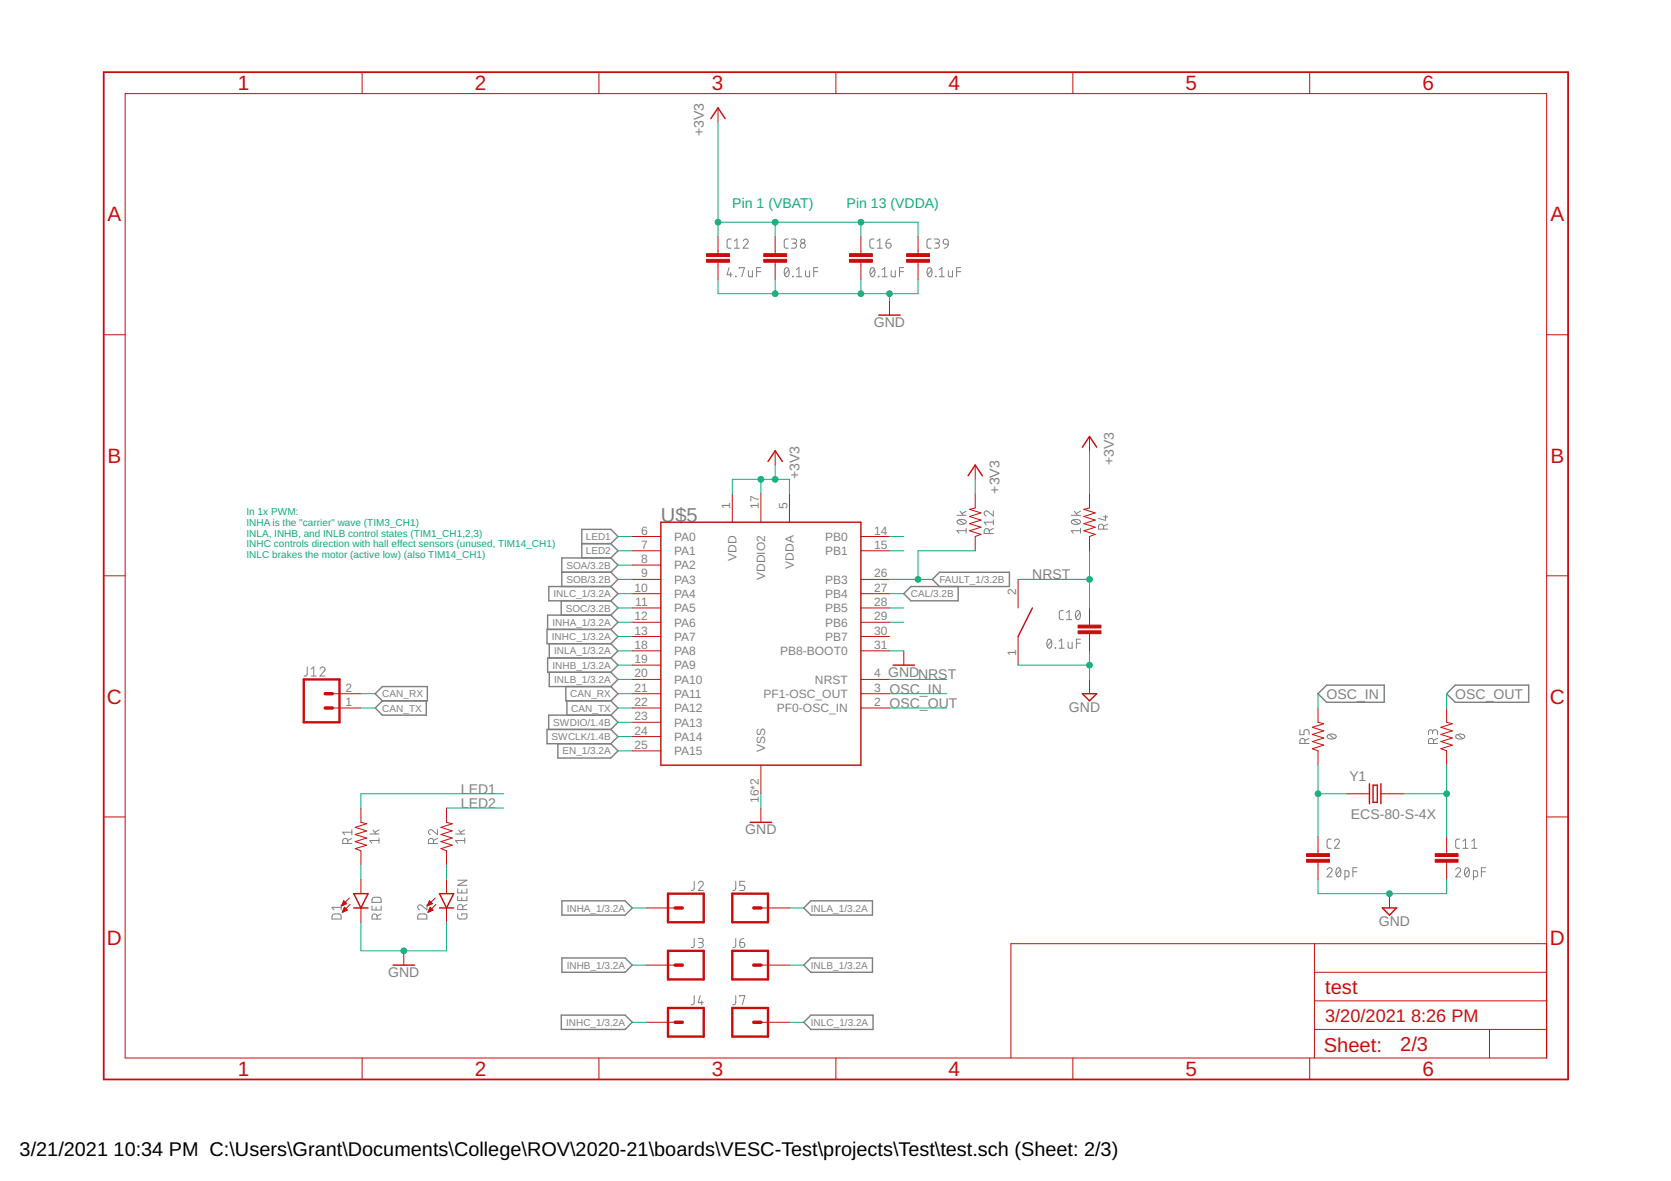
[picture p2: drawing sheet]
<svg xmlns="http://www.w3.org/2000/svg" width="297mm" height="210mm" viewBox="0 0 297 210" stroke-linecap="round" stroke-linejoin="round" font-family="sans-serif">
<g fill="none" stroke="#808080" stroke-width=".18">
<path d="M129.6 47.6l-.4 1.2h.9M129.9 48.5v.7M130 42.5h-.5l-.3 .3 .1 1.1 .2 .2h.5M130.5 44.1h.9M130.5 42.8l.5-.3v1.6M130.7 49.1l.1 .1zM131.4 47.8v-.2h.9l-.4 1.6M132.1 42.8a.45 .45 0 0 1 .6-.3 .45 .45 0 0 1 .2 .7l-.8 .9h.9M133 48.1l.1 .9 .2 .2h.5v-1.1M134.5 48.3h.7M135.2 47.6h-.7v1.6M139.6 47.7l.2-.1a.97 .97 0 0 1 0 1.6 1.02 1.02 0 0 1-.2-1.5z"/>
<path d="M140.1 42.5h-.5l-.2 .3v1.1l.2 .2h.5M140.2 47.9l-.7 .9M140.7 42.5h.5a.37 .37 0 0 1 .4 .4 .37 .37 0 0 1-.4 .3h-.3M140.9 49.1l.1 .1zM141.2 43.2a.44 .44 0 0 1 .4 .5 .44 .44 0 0 1-.4 .4h-.5M141.6 49.2h.9M141.6 47.9l.4-.3v1.6M143.2 48.1v.9l.2 .2h.5v-1.1M144.7 48.3h.7M145.4 47.6h-.7v1.6M154.8 47.7l.3-.1a.97 .97 0 0 1 0 1.6 1.02 1.02 0 0 1-.3-1.5zM155.4 42.5h-.5l-.3 .3 .1 1.1 .2 .2h.5"/>
<path d="M155.4 47.9l-.7 .9M155.9 44.1h.9M155.9 42.8l.5-.3v1.6M156.1 49.1l.1 .1zM156.8 49.2h.9M156.8 47.9l.5-.3v1.6M157.5 43.2h.6a.45 .45 0 0 1 .3 .5 .45 .45 0 0 1-.5 .4 .45 .45 0 0 1-.4-.4zM158.2 42.5a.74 .74 0 0 0-.7 .7M158.4 48.1v.9l.3 .2h.5v-1.1M159.9 48.3h.7M160.6 47.6h-.7v1.6M165 47.7l.2-.1a.97 .97 0 0 1 0 1.6 1.02 1.02 0 0 1-.2-1.5z"/>
<path d="M165.5 42.5h-.5l-.2 .3v1.1l.2 .2h.5M165.6 47.9l-.7 .9M166.1 42.5h.5a.37 .37 0 0 1 .4 .4 .37 .37 0 0 1-.4 .3h-.3M166.3 49.1l.1 .1zM166.5 43.2a.44 .44 0 0 1 .5 .5 .44 .44 0 0 1-.5 .4h-.4M167 49.2h.9M167 47.9l.4-.3v1.6M167.8 42.6a.46 .46 0 0 1 .5-.1 .46 .46 0 0 1 .3 .4v.5h-.7l-.2-.4zM168.6 48.1v.9l.2 .2h.5v-1.1M168.6 43.4l-.1 .2a.68 .68 0 0 1-.7 .5M170.1 48.3h.7M170.8 47.6h-.7v1.6"/>
<path d="M170.1 91.6h1.6M170.2 92.5a1.04 1.04 0 0 1 1.5 .3 .95 .95 0 0 1-1.6 0zM170.5 92.4l.9 .7M170.7 90.9l.5 .7M171.7 94.3h-1.6l.4 .5M171.7 93.9v.9M171.7 90.9l-.7 .4M175.9 94.8v-.4a.46 .46 0 0 0-.5-.5 .46 .46 0 0 0-.5 .5v.4h1.7M176.6 90.8v.9l-.9-.7a.44 .44 0 0 0-.7 .1 .44 .44 0 0 0 .3 .6M176.6 93.9l-.7 .4M176.6 92.8h-1.7l.4 .5M176.6 92.4v.9"/>
<path d="M190.4 91.6h1.7M190.5 92.5a1.04 1.04 0 0 1 1.6 .3 .95 .95 0 0 1-1.7 0zM190.8 92.4l.9 .7M191 90.9l.5 .7M192.1 94.3h-1.7l.4 .5M192.1 93.9v.9M192.1 90.9l-.8 .4M196.2 94v-.4a.46 .46 0 0 0-.5-.4 .46 .46 0 0 0-.4 .4v.4h1.6M196.2 91.9h.7M196.5 91.6v.9l-1.2-.4M196.9 93.2l-.7 .3M54.6 118.5v1.5l-.2 .1-.3 .1"/>
<path d="M55.3 118.9l.5-.4v1.7M56.9 118.9a.44 .44 0 0 1 .6-.3 .44 .44 0 0 1 .1 .7l-.7 .9h.9M186.3 113.7l.2-.1a.93 .93 0 0 1 0 1.6 1.02 1.02 0 0 1-.2-1.5zM186.9 114l-.7 .9M187.6 115.1l.1 .1zM188.3 115.2h.9M188.3 114l.4-.4v1.6M189 108.5h-.5l-.2 .4v1l.2 .2h.5M189.6 110.1h.9M189.6 108.9l.5-.4v1.6M189.9 114.1v.9l.2 .2h.5v-1.1M191.3 114.3h.8"/>
<path d="M191.4 108.6l.2-.1a.95 .95 0 0 1 0 1.6 1 1 0 0 1-.2-1.5zM192 108.9l-.7 .9M192.1 113.6h-.8v1.6M55.3 120.2h.9M231.1 129.7v.9h.7v-.6a.46 .46 0 0 1 .5-.3 .46 .46 0 0 1 .4 .3v.6M232 132.1v-.4a.44 .44 0 0 0-.5-.5 .44 .44 0 0 0-.4 .5v.4h1.6M232.7 131.2l-.7 .4M236 130.7a1.03 1.03 0 0 1 1.5 .2 .97 .97 0 0 1-1.6 0zM236.3 130.6l.9 .7M254.7 130.1a.44 .44 0 0 1 .4-.4 .44 .44 0 0 1 .4 .4v.5M254.7 130.4v-.4a.36 .36 0 0 0-.4-.3 .36 .36 0 0 0-.4 .3v.6M254.8 132.1v-.4a.44 .44 0 0 0-.4-.5 .44 .44 0 0 0-.5 .5v.4h1.6"/>
<path d="M255.5 131.2l-.7 .4M258.9 130.7a1 1 0 0 1 1.5 .2 .95 .95 0 0 1-1.6 0zM259.1 130.6l.9 .7M61.8 149.9v-.4a.46 .46 0 0 0-.4-.5 .46 .46 0 0 0-.5 .5v.4h1.6M62.5 149l-.7 .4M62.5 147.9h-1.6l.4 .5M62.5 147.4v1M65.7 148.2h1.7M66.3 159.6l.1-.1a1.49 1.49 0 0 1 1.2 .1l.2 .8h-1.7zM66.3 147.5l.5 .7M67.4 149.4h-1.7l.4 .5M67.4 148.9v1"/>
<path d="M67.4 147.5l-.8 .4M77.1 149.9v-.4a.46 .46 0 0 0-.5-.5 .46 .46 0 0 0-.4 .5v.4h1.6M77.8 147.4v1l-.9-.8a.44 .44 0 0 0-.7 .1 .44 .44 0 0 0 .3 .7M77.8 149l-.7 .4M81 148.2h1.6M81.4 158v.7h1.6v-.7M81.4 159.3v.8h1.6v-.8M81.4 156.4h1.6l-1.6 1h1.6M81.5 147.5l.6 .7M82.1 158.2v.5M82.1 159.5v.6M82.6 149.4h-1.6l.3 .5"/>
<path d="M82.6 148.9v1M82.6 147.5l-.7 .4M123.4 156.6v1.4l-.2 .2-.3 .1M124.1 157a.44 .44 0 0 1 .7-.4 .44 .44 0 0 1 .1 .8l-.8 .9h.9M130.8 156.6v1.4l-.2 .2-.3 .1M132.4 156.6h-.9v.8h.5a.46 .46 0 0 1 .4 .4 .46 .46 0 0 1-.4 .5h-.5M235.9 154.6a.44 .44 0 0 1 .6-.4 .44 .44 0 0 1 .2 .7l-.8 1h.9M236.6 149.1l-.5 .1-.2 .3v1l.2 .2 .5 .1M237.2 149.5a.44 .44 0 0 1 .6-.3 .44 .44 0 0 1 .2 .7l-.8 .9h.9M237.7 154.3l.2-.1a.97 .97 0 0 1 0 1.7 1.02 1.02 0 0 1-.2-1.6zM238.3 154.6l-.7 .9M239.1 155.9l.5-.1 .2-.1v-.7l-.2-.2h-.5v1.6"/>
<path d="M240.5 154.9h.7M241.2 154.2h-.7v1.7M258.8 154.6a.44 .44 0 0 1 .6-.3 .44 .44 0 0 1 .1 .6l-.7 1h.9M259.5 149.1l-.5 .1-.2 .3v1l.2 .2 .5 .1M260.1 150.8h.9M260.1 149.5l.4-.4v1.7M260.5 154.3l.3-.1a.97 .97 0 0 1 0 1.7 1.02 1.02 0 0 1-.3-1.6zM261.1 154.6l-.7 .9M261.6 150.8h.9M261.6 149.5l.5-.4v1.7M261.9 155.9l.6-.1 .1-.1 .1-.7-.2-.2h-.6v1.6M263.3 154.9h.8"/>
<path d="M264.1 154.2h-.8v1.7M59.2 162.6l.1-.1a1.49 1.49 0 0 1 1.2 .1l.1 .7h-1.6zM60.6 160.8v.9M60.6 161.3h-1.6l.4 .4M66.1 161v.7h1.7v-.7M66.8 161.2v.5M67 163.3v-.4a.46 .46 0 0 0-.4-.5 .46 .46 0 0 0-.5 .5v.4h1.7M67.8 162.4l-.8 .4M74.4 162.6a1.49 1.49 0 0 1 1.2-.1l.2 .2 .1 .6h-1.6zM75.9 160.8v.9l-.9-.7a.44 .44 0 0 0-.7 .1 .44 .44 0 0 0 .3 .6M81.4 162.4v.7l.2 .2h1l.4-.2v-.7h-.9v.3M82.3 161.7v-.5a.46 .46 0 0 0-.5-.4 .46 .46 0 0 0-.4 .4v.5h1.6"/>
<path d="M83 160.8l-.7 .3M123.4 166.8v1.4l-.2 .2h-.3M123.4 177v1.4l-.2 .1-.3 .1M124.1 166.8h.6a.36 .36 0 0 1 .3 .4 .36 .36 0 0 1-.3 .3h-.4M124.5 177l-.4 1.2h.9M124.6 167.5a.46 .46 0 0 1 .4 .5 .46 .46 0 0 1-.4 .4h-.5M124.8 177.8v.8M130.8 166.8v1.4l-.2 .2h-.3M130.8 177v1.4l-.2 .1-.3 .1M131.5 167.5h.5a.45 .45 0 0 1 .4 .5 .45 .45 0 0 1-.5 .4 .45 .45 0 0 1-.4-.4zM131.5 177.1v-.1h.9l-.4 1.6M132.2 166.8a.7 .7 0 0 0-.7 .7"/>
<circle cx="142.7" cy="43.7" r=".46"/>
<circle cx="142.7" cy="42.9" r=".37"/>
</g>
<g fill="none" stroke="#808080" stroke-width=".25">
<path d="M103.4 96.6h5.2M108.6 96.6l1.3-1.2-1.3-1.3h-5.2v5.1M108.6 96.6l1.3 1.3-1.3 1.3M108.6 99.2h-8.7v5M108.6 99.2l1.3 1.2-1.3 1.3M97.6 114.4v2.5M97.6 119.5v2.5h11M99.8 106.8v2.5M99.9 101.7h8.7M108.6 104.2h-11v2.6h11M108.6 111.9h-11.4v2.5h11.4M108.6 109.3l1.3 1.3-1.3 1.3"/>
<path d="M108.6 109.3h-11.3v2.6M108.6 116.9h-11.3v2.6h11.3M108.6 116.9l1.3 1.3-1.3 1.3M108.6 114.4l1.3 1.3-1.3 1.2M108.6 111.9l1.3 1.2-1.3 1.3M108.6 119.5l1.3 1.3-1.3 1.2M108.6 104.2l1.3 1.3-1.3 1.3M108.6 101.7l1.3 1.3-1.3 1.2M108.6 106.8l1.3 1.3-1.3 1.2M167 104.2l-1.3-1.2 1.3-1.3h12.4v2.5h-17.5l-1.2 1.3 1.2 1.3h8.4v-2.6M66.7 123.3l1.3-1.3h8v2.6h-8zM68 124.6l-1.3 1.2 1.3 1.3h7.8v-2.5"/>
<path d="M99.2 132.2v2.5h9.4l1.3-1.2-1.3-1.3M100.6 122v2.6h8M100.8 124.6v2.5M108.6 127.1l1.3 1.3-1.3 1.2M108.6 129.6h-11.4v2.6h11.4M108.6 127.1h-11.1v2.5M108.6 129.6l1.3 1.3-1.3 1.3M108.6 122l1.3 1.3-1.3 1.3M108.6 124.6l1.3 1.2-1.3 1.3M234.3 123.3l1.5-1.5h10.3v3h-10.3zM258.7 121.8h13v3h-13l-1.5-1.5zM99.9 160.1h11.2l1.3 1.3-1.3 1.2h-11.2z"/>
<path d="M99.9 170.3h11.2l1.3 1.2-1.3 1.3h-11.2zM142.9 161.4l1.2-1.3h11v2.5h-11zM142.9 171.5l1.2-1.2h11v2.5h-11zM99.8 180.4h11.3l1.3 1.3-1.3 1.3h-11.3zM142.9 181.7l1.2-1.3h11.1v2.6h-11.1z"/>
</g>
<g fill="none" stroke="#c90d0c" stroke-width=".18">
<path d="M22.2 16.6h252.7v171.4h-252.7zM64.4 12.8v3.8M106.5 12.8v3.8M127.6 19.2v2.5M148.6 12.8v3.8M190.7 12.8v3.8M232.8 12.8v3.8M18.4 59.5h3.8M127.6 42v3.1M127.6 46.6v3.1M137.8 42v3.1M137.8 46.6v3.1"/>
<path d="M153 42v3.1M153 46.6v3.1M158.1 53.5v2.5M163.2 42v3.1M163.2 46.6v3.1M274.9 59.5h3.8M193.7 77.6v2.5M112.4 95.4h5.1M112.4 97.9h5.1M130.2 87.7v5.1M135.3 87.7v5.1M137.8 80.1v2.6"/>
<path d="M140.3 87.7v5.1M153 95.4h5.1M153 97.9h5.1M173.4 87.7v2.6l-1.1 .2 2.1 .7-2.1 .6 2.1 .6-2.1 .7 2.1 .6-2.1 .6 2.1 .7-1 .4v2.5M173.4 82.7v2.5M193.7 87.7v2.6l-1 .2 2 .7-2 .6 2 .6-2 .7 2 .6-2 .6 2 .7-1 .4v2.5M18.4 102.3h3.8M112.4 100.4h5.1M112.4 110.6h5.1M112.4 108.1h5.1M112.4 105.5h5.1M112.4 103h5.1"/>
<path d="M112.4 113.1h5.1M112.4 118.2h5.1M112.4 115.7h5.1M153 110.6h5.1M153 108.1h5.1M153 105.5h5.1M153 103h5.1M153 113.1h5.1M153 115.7h5.1M160.7 115.7v2.5M181 103v5.1M181 113.1v5.1"/>
<path d="M193.7 108.1v3M193.7 112.6v3.1M274.9 102.3h3.8M59.1 123.3h5.1M59.1 125.8h5.1M112.4 120.8h5.1M112.4 123.3h5.1M112.4 125.8h5.1M112.4 128.4h5.1M112.4 130.9h5.1M112.4 133.5h5.1M135.3 136v5.1"/>
<path d="M153 120.8h5.1M153 123.3h5.1M153 125.8h5.1M193.7 120.8v2.5M234.3 125.8v2.6l1 .2-2 .7 2 .6-2 .6 2 .7-2 .6 2 .6-2 .7 1 .4v2.5M257.2 125.8v2.6l1 .2-2.1 .7 2.1 .6-2.1 .6 2.1 .7-2.1 .6 2.1 .6-2.1 .7 1.1 .4v2.5M18.4 145.2h3.8M62.1 159.6l-1.4 1.4M64.2 143.6v2.6l1 .2-2.1 .6 2.1 .7-2.1 .6 2.1 .6-2.1 .7 2.1 .6-2.1 .6 1.1 .4v2.6M64.2 156.3v2.5M77.4 159.6l-1.4 1.4M79.4 143.6v2.6l1 .2-2 .6 2 .7-2 .6 2 .6-2 .7 2 .6-2 .6 1 .4v2.6"/>
<path d="M79.4 156.3v2.5M135.3 143.6v2.6M234.3 148.7v3M234.3 153.2v3.1M239.4 141.1h4M245.5 141.1h4M247 158.8v2.6M257.2 148.7v3M257.2 153.2v3.1M274.9 145.2h3.8M60.7 161h.1M60.8 160.9h.3"/>
<path d="M60.8 160.7h.5M60.9 160.6h.7M60.9 162.1h.1M60.9 160.5h.6M60.9 161.9h.4M61 160.4h.4M61 161.8h.6M61 160.3h.2M61 161.7h.7M61.1 160.1h.1M61.1 161.6h.5M61.1 160.1l-.4 .9"/>
<path d="M61.1 160.1l.5 .5M61.1 161.5h.3M61.2 161.3h.1M61.2 161.2l.5 .6-.8 .3zM61.6 160.6l-.9 .4M62.3 160.7l-1.4 1.4M64.2 161.4v2.5M71.8 169v2.5M76 161h.1M76 160.9h.3M76.1 160.7h.5M76.1 160.6h.7"/>
<path d="M76.1 162.1h.2M76.2 160.5h.5M76.2 161.9h.4M76.2 160.4h.4M76.2 161.8h.6M76.3 161.7h.6M76.3 160.3h.2M76.3 160.1h.1M76.3 161.6h.5M76.3 160.1l-.3 .9M76.3 160.1l.6 .5M76.4 161.5h.3"/>
<path d="M76.4 161.3h.1M76.5 161.2l.5 .6-.9 .3zM76.9 160.6l-.9 .4M77.5 160.7l-1.4 1.4M79.4 161.4v2.5M114.9 161.4h5.1M114.9 171.5h5.1M135.3 161.4h5M135.3 171.5h5M233.7 167.7v20.3M233.7 177.9h41.2M233.7 172.8h41.2"/>
<path d="M274.9 167.7h-95.2v20.3M64.4 188v3.9M106.5 188v3.9M114.9 181.7h5.1M135.3 181.7h5M148.6 188v3.9M190.7 188v3.9M232.8 188v3.9M233.7 183h41.2M264.8 183v5"/>
</g>
<path d="M18.4 12.8h260.3v179.1h-260.3z" fill="none" stroke="#c90d0c" stroke-width=".32"/>
<g fill="none" stroke="#c90d0c" stroke-width=".25">
<path d="M126.4 21.1l1.2-1.9 1.3 1.9M156.2 56h3.8M192.4 79.5l1.3-1.9 1.2 1.9M117.5 92.8h35.5v43.2h-35.5zM136.5 82l1.3-1.9 1.3 1.9M172.1 84.6l1.3-1.9 1.2 1.9M158.7 118.2h3.9M183.5 108.1l-2.5 5M192.4 123.3h2.5l-1.2 1.3zM243.4 139.3v3.6M244.1 139.6h.7v3h-.7zM245.5 139.3v3.6"/>
<path d="M62.9 158.8h2.5l-1.2 2.6zM78.1 158.8h2.5l-1.2 2.6zM133.3 146.2h3.9M62.9 161.4h2.5M69.9 171.5h3.8M78.1 161.4h2.5M245.7 161.4h2.6l-1.3 1.2z"/>
</g>
<g fill="#c90d0c" stroke="#c90d0c" stroke-width=".18">
<path d="M191.6 112.1h4.1v.5h-4.1z"/>
<path d="M191.6 111.1h4.1v.5h-4.1z"/>
<path d="M232.3 152.7h4v.5h-4z"/>
<path d="M232.3 151.7h4v.5h-4z"/>
<path d="M255.1 152.7h4.1v.5h-4.1z"/>
<path d="M255.1 151.7h4.1v.5h-4.1z"/>
<path d="M125.6 46.1h4.1v.5h-4.1z"/>
<path d="M125.6 45.1h4.1v.5h-4.1z"/>
<path d="M151 46.1h4.1v.5h-4.1z"/>
<path d="M151 45.1h4.1v.5h-4.1z"/>
<path d="M135.8 46.1h4v.5h-4z"/>
<path d="M135.8 45.1h4v.5h-4z"/>
<path d="M161.2 46.1h4v.5h-4z"/>
<path d="M161.2 45.1h4v.5h-4z"/>
</g>
<path d="M54 120.8h6.3v7.6h-6.3zM118.7 158.8h6.4v5.1h-6.4zM130.2 158.8h6.3v5.1h-6.3zM118.7 169h6.4v5.1h-6.4zM118.7 179.2h6.4v5h-6.4zM130.2 169h6.3v5.1h-6.3zM130.2 179.2h6.3v5h-6.3z" fill="none" stroke="#c90d0c" stroke-width=".42"/>
<path d="M57.8 123.3h1.3M57.8 125.8h1.3M120 161.4h1.3M120 171.5h1.3M134 161.4h1.3M134 171.5h1.3M120 181.7h1.3M134 181.7h1.3" fill="none" stroke="#c90d0c" stroke-width=".61"/>
<g fill="none" stroke="#0dab76" stroke-width=".18">
<path d="M127.6 21.7v20.3M127.6 39.5h35.6v2.5M137.8 39.5v2.5M153 39.5v2.5M127.6 49.7v2.5h35.6v-2.5M137.8 49.7v2.5M153 49.7v2.5M158.1 52.2v1.3M109.9 95.4h2.5M109.9 97.9h2.5M130.2 87.7v-2.5h10.1v2.5M135.3 85.2v2.5"/>
<path d="M137.8 82.7v2.5M158.1 95.4h2.6M158.1 97.9h2.6M173.4 97.9h-10.2v5.1M173.4 85.2v2.5M193.7 80.1v7.6M193.7 97.9v10.2M109.9 118.2h2.5M109.9 115.7h2.5M109.9 103h2.5M109.9 110.6h2.5M109.9 113.1h2.5"/>
<path d="M109.9 105.5h2.5M109.9 108.1h2.5M109.9 100.4h2.5M158.1 115.7h2.6M158.1 103h7.6M158.1 110.6h2.6M158.1 105.5h2.6M158.1 108.1h2.6M181 118.2h12.7M181 103h12.7M193.7 115.7v5.1M64.2 123.3h2.5"/>
<path d="M64.2 125.8h2.5M109.9 128.4h2.5M109.9 130.9h2.5M109.9 120.8h2.5M109.9 123.3h2.5M109.9 125.8h2.5M109.9 133.5h2.5M158.1 120.8h10.2M158.1 123.3h10.2M158.1 125.8h10.2M234.3 123.3v2.5M234.3 136v12.7"/>
<path d="M257.2 123.3v2.5M257.2 136v12.7M64.2 153.8v2.5M79.4 153.8v2.5M79.4 143.6h10.1M89.5 141.1h-25.3v2.5M135.3 141.1v2.5M234.3 141.1h5.1M234.3 156.3v2.5h22.9v-2.5M249.5 141.1h7.7M64.2 163.9v5.1h15.2v-5.1M112.4 161.4h2.5"/>
<path d="M112.4 171.5h2.5M140.3 161.4h2.6M140.3 171.5h2.6M112.4 181.7h2.5M140.3 181.7h2.6"/>
</g>
<g fill="#0dab76" stroke="#0dab76" stroke-width=".18">
<circle cx="71.8" cy="169" r=".51"/>
<circle cx="193.7" cy="118.2" r=".51"/>
<circle cx="247" cy="158.8" r=".51"/>
<circle cx="137.8" cy="52.2" r=".51"/>
<circle cx="153" cy="52.2" r=".51"/>
<circle cx="158.1" cy="52.2" r=".51"/>
<circle cx="193.7" cy="103" r=".51"/>
<circle cx="257.2" cy="141.1" r=".51"/>
<circle cx="234.3" cy="141.1" r=".51"/>
<circle cx="135.3" cy="85.2" r=".51"/>
<circle cx="137.8" cy="85.2" r=".51"/>
<circle cx="153" cy="39.5" r=".51"/>
<circle cx="137.8" cy="39.5" r=".51"/>
<circle cx="127.6" cy="39.5" r=".51"/>
<circle cx="163.2" cy="103" r=".51"/>
</g>
<g font-size="3.7" fill="#c90d0c">
<text x="42.3" y="16">1</text>
<text x="84.4" y="16">2</text>
<text x="126.5" y="16">3</text>
<text x="168.6" y="16">4</text>
<text x="210.7" y="16">5</text>
<text x="252.9" y="16">6</text>
<text x="19.1" y="39.4">A</text>
<text x="275.6" y="39.4">A</text>
<text x="19.1" y="82.2">B</text>
<text x="275.6" y="82.2">B</text>
<text x="19" y="125.1">C</text>
<text x="275.5" y="125.1">C</text>
<text x="19" y="167.9">D</text>
<text x="275.5" y="167.9">D</text>
<text x="42.3" y="191.2">1</text>
<text x="84.4" y="191.2">2</text>
<text x="126.5" y="191.2">3</text>
<text x="168.6" y="191.2">4</text>
<text x="210.7" y="191.2">5</text>
<text x="252.9" y="191.2">6</text>
</g>
<text font-size="3.6" fill="#808080" x="117.5" y="92.8">U$5</text>
<g font-size="3.6" fill="#c90d0c">
<text x="235.6" y="176.6">test</text>
<text x="235.3" y="186.9">Sheet:</text>
<text x="248.9" y="186.8">2/3</text>
</g>
<g font-size="3.5">
<text x="3.5" y="205.4">3/21/2021</text>
<text x="20.2" y="205.4">10:34 PM C:\Users\Grant\Documents\College\ROV\2020-21\boards\VESC-Test\projects\Test\test.sch (Sheet: 2/3)</text>
</g>
<g font-size="3.2" fill="#c90d0c">
<text x="235.6" y="181.7">3/20/2021</text>
<text x="250.8" y="181.7">8:26 PM</text>
</g>
<g font-size="2.5" fill="#808080">
<text x="125.1" y="24.3" transform="rotate(-90 125.1 24.3)">+3V3</text>
<text x="155.3" y="58">GND</text>
<text x="198" y="82.7" transform="rotate(-90 198 82.7)">+3V3</text>
<text x="142.1" y="85.2" transform="rotate(-90 142.1 85.2)">+3V3</text>
<text x="177.7" y="87.7" transform="rotate(-90 177.7 87.7)">+3V3</text>
<text x="183.5" y="103">NRST</text>
<text x="157.9" y="120.2">GNDNRST</text>
<text x="158.1" y="123.3">OSC_IN</text>
<text x="158.1" y="125.8">OSC_OUT</text>
<text x="235.8" y="124.2">OSC_IN</text>
<text x="258.7" y="124.2">OSC_OUT</text>
<text x="190" y="126.5">GND</text>
<text x="81.9" y="141.1">LED1</text>
<text x="81.9" y="143.6">LED2</text>
<text x="239.9" y="138.8">Y1</text>
<text x="132.5" y="148.2">GND</text>
<text x="240.1" y="145.6">ECS-80-S-4X</text>
<text x="245.1" y="164.6">GND</text>
<text x="69" y="173.6">GND</text>
</g>
<g font-size="2.5" fill="#0dab76">
<text x="130.2" y="37">Pin 1 (VBAT)</text>
<text x="150.5" y="37">Pin 13 (VDDA)</text>
</g>
<g font-size="2.1" fill="#808080">
<text x="114" y="95">6</text>
<text x="129.8" y="90.5" transform="rotate(-90 129.8 90.5)">1</text>
<text x="134.9" y="90.5" transform="rotate(-90 134.9 90.5)">17</text>
<text x="140" y="90.5" transform="rotate(-90 140 90.5)">5</text>
<text x="155.4" y="95">14</text>
<text x="114" y="97.5">7</text>
<text x="114" y="100.1">8</text>
<text x="119.8" y="96.1">PA0</text>
<text x="119.8" y="98.7">PA1</text>
<text x="119.8" y="101.2">PA2</text>
<text x="130.9" y="99.7" transform="rotate(-90 130.9 99.7)">VDD</text>
<text x="141.1" y="101.1" transform="rotate(-90 141.1 101.1)">VDDA</text>
<text x="146.7" y="96.1">PB0</text>
<text x="146.7" y="98.7">PB1</text>
<text x="155.4" y="97.5">15</text>
<text x="112.8" y="105.2">10</text>
<text x="112.9" y="107.7">11</text>
<text x="114" y="102.6">9</text>
<text x="119.8" y="106.3">PA4</text>
<text x="119.8" y="103.7">PA3</text>
<text x="136" y="103.1" transform="rotate(-90 136 103.1)">VDDIO2</text>
<text x="146.7" y="106.3">PB4</text>
<text x="146.7" y="103.7">PB3</text>
<text x="155.4" y="107.7">28</text>
<text x="155.4" y="105.2">27</text>
<text x="155.4" y="102.6">26</text>
<text x="180.6" y="105.7" transform="rotate(-90 180.6 105.7)">2</text>
<text x="112.8" y="110.2">12</text>
<text x="112.8" y="112.8">13</text>
<text x="119.8" y="111.4">PA6</text>
<text x="119.8" y="108.8">PA5</text>
<text x="119.8" y="113.9">PA7</text>
<text x="146.7" y="108.8">PB5</text>
<text x="146.7" y="111.4">PB6</text>
<text x="146.7" y="113.9">PB7</text>
<text x="155.4" y="110.2">29</text>
<text x="155.4" y="112.8">30</text>
<text x="112.8" y="117.9">19</text>
<text x="112.8" y="115.3">18</text>
<text x="119.8" y="119">PA9</text>
<text x="119.8" y="116.4">PA8</text>
<text x="138.7" y="116.4">PB8-BOOT0</text>
<text x="155.4" y="115.3">31</text>
<text x="180.6" y="116.7" transform="rotate(-90 180.6 116.7)">1</text>
<text x="61.4" y="125.5">1</text>
<text x="61.4" y="122.9">2</text>
<text x="112.8" y="122.9">21</text>
<text x="112.8" y="120.4">20</text>
<text x="112.8" y="125.5">22</text>
<text x="119.8" y="124.1">PA11</text>
<text x="119.8" y="121.5">PA10</text>
<text x="135.7" y="124.1">PF1-OSC_OUT</text>
<text x="144.9" y="121.5">NRST</text>
<text x="155.4" y="120.4">4</text>
<text x="155.4" y="122.9">3</text>
<text x="155.4" y="125.5">2</text>
<text x="112.8" y="128">23</text>
<text x="112.8" y="130.6">24</text>
<text x="119.8" y="126.6">PA12</text>
<text x="119.8" y="129.1">PA13</text>
<text x="119.8" y="131.7">PA14</text>
<text x="138.1" y="126.6">PF0-OSC_IN</text>
<text x="112.8" y="133.1">25</text>
<text x="119.8" y="134.2">PA15</text>
<text x="136" y="133.7" transform="rotate(-90 136 133.7)">VSS</text>
<text x="134.9" y="142.7" transform="rotate(-90 134.9 142.7)">16*2</text>
</g>
<g font-size="1.8" fill="#0dab76">
<text x="43.8" y="91.6">In 1x PWM:</text>
<text x="43.8" y="93.5">INHA is the &quot;carrier&quot; wave (TIM3_CH1)</text>
<text x="43.8" y="95.4">INLA, INHB, and INLB control states (TIM1_CH1,2,3)</text>
<text x="43.8" y="97.3">INHC controls direction with hall effect sensors (unused, TIM14_CH1)</text>
<text x="43.8" y="99.2">INLC brakes the motor (active low) (also TIM14_CH1)</text>
</g>
<g font-size="1.8" fill="#808080">
<text x="104.1" y="96">LED1</text>
<text x="100.7" y="101.1">SOA/3.2B</text>
<text x="104.1" y="98.5">LED2</text>
<text x="98.4" y="106.2">INLC_1/3.2A</text>
<text x="100.7" y="103.6">SOB/3.2B</text>
<text x="161.9" y="106.2">CAL/3.2B</text>
<text x="167" y="103.6">FAULT_1/3.2B</text>
<text x="98.1" y="113.8">INHC_1/3.2A</text>
<text x="98.2" y="111.2">INHA_1/3.2A</text>
<text x="100.6" y="108.7">SOC/3.2B</text>
<text x="98.2" y="118.8">INHB_1/3.2A</text>
<text x="98.5" y="116.3">INLA_1/3.2A</text>
<text x="68" y="123.9">CAN_RX</text>
<text x="98.5" y="121.4">INLB_1/3.2A</text>
<text x="101.4" y="123.9">CAN_RX</text>
<text x="68" y="126.5">CAN_TX</text>
<text x="98" y="131.5">SWCLK/1.4B</text>
<text x="98.3" y="129">SWDIO/1.4B</text>
<text x="101.5" y="126.5">CAN_TX</text>
<text x="100" y="134.1">EN_1/3.2A</text>
<text x="100.7" y="162">INHA_1/3.2A</text>
<text x="144.1" y="162">INLA_1/3.2A</text>
<text x="100.7" y="172.2">INHB_1/3.2A</text>
<text x="144.1" y="172.2">INLB_1/3.2A</text>
<text x="100.6" y="182.3">INHC_1/3.2A</text>
<text x="144.1" y="182.3">INLC_1/3.2A</text>
</g>
</svg>
